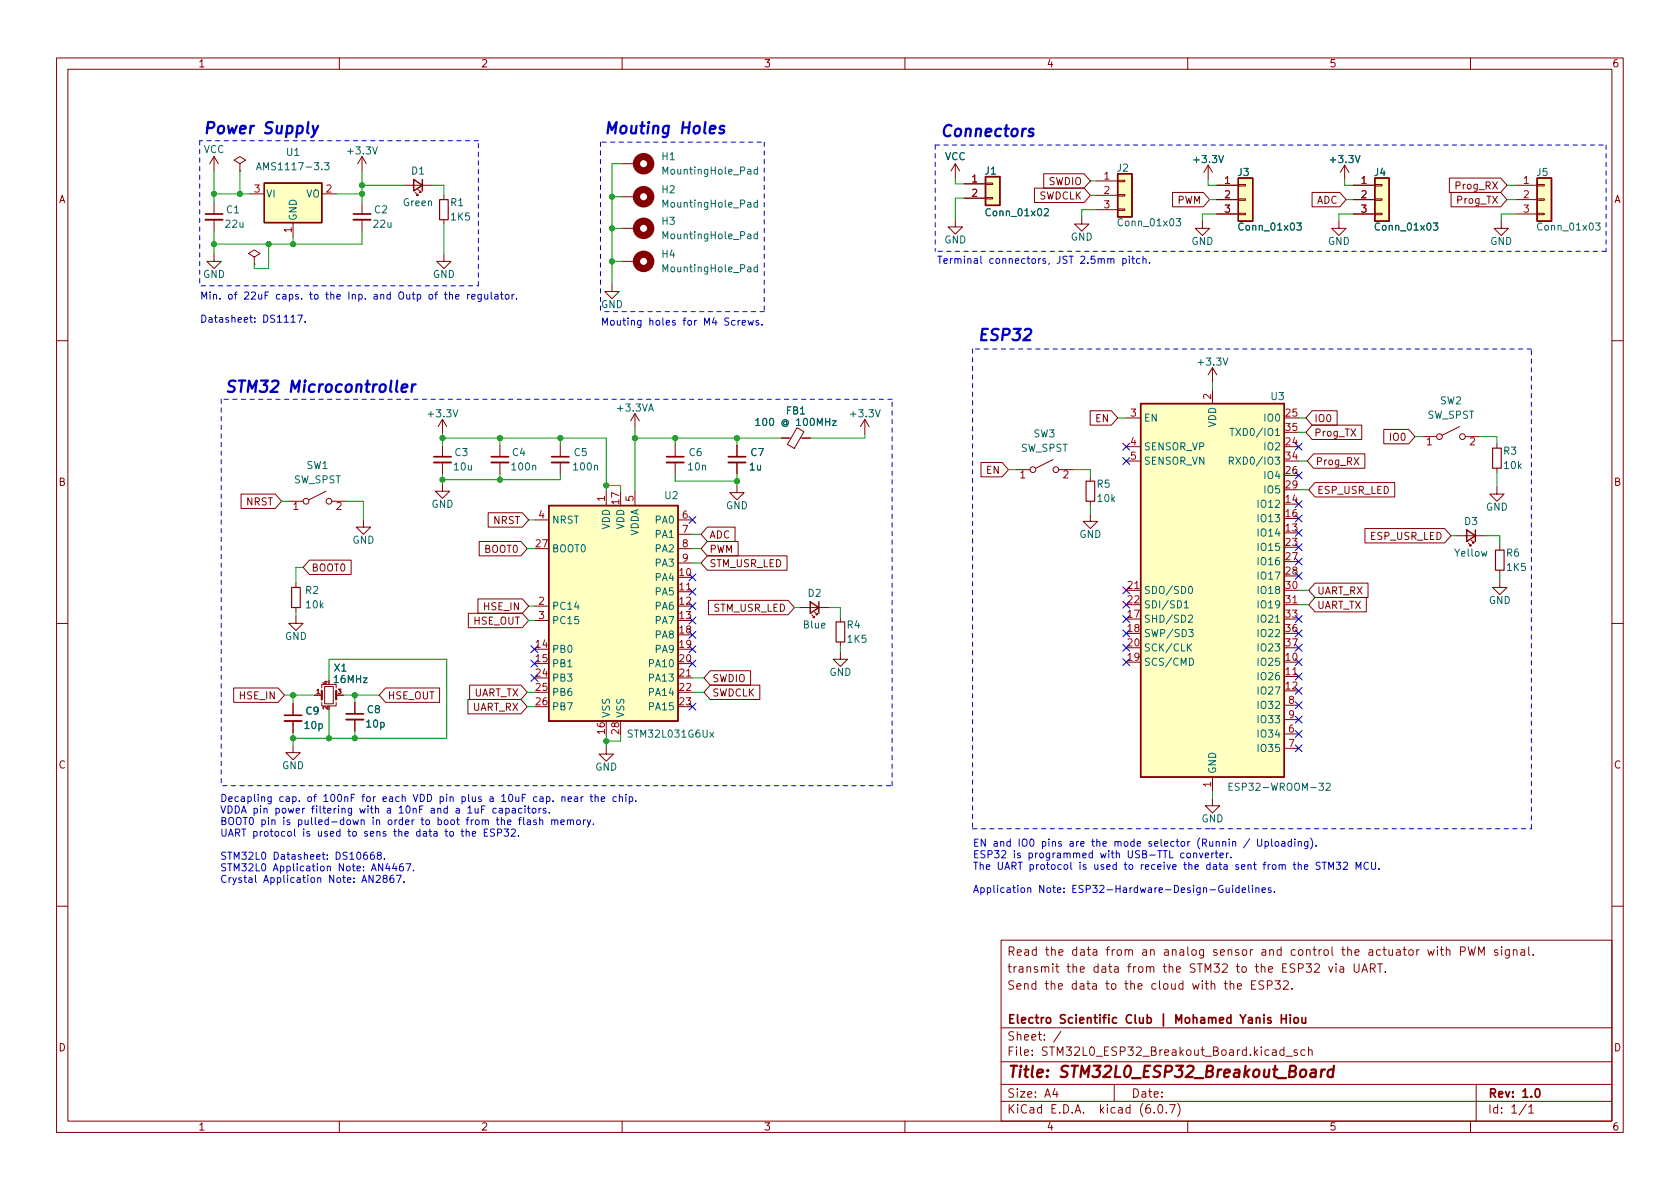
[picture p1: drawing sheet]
<svg xmlns="http://www.w3.org/2000/svg" width="297mm" height="210mm" viewBox="0 0 297 210" stroke-linecap="round" stroke-linejoin="round" font-family="sans-serif">
<g fill="none" stroke="#840000" stroke-width=".18">
<path d="M10 10.2h277v190.1h-277zM12 12.2h273v186.1h-273zM60 10.2v2M110 10.2v2M160 10.2v2M210 10.2v2M260 10.2v2M37.8 27.7v2.5M37.8 35.8v2M37.8 38.9v2M37.8 27.7l-.7 1.3M37.8 27.7l.8 1.3"/>
<path d="M42.4 29l1-.7-1-.6-1 .6 1 .7v1.2M42.4 30.2h.1M44.2 34.3h2.5M51.8 39.4v2.5M56.9 34.3h2.5M64 27.7l-.8 1.3M64 27.7v2.5M64 35.8v2M64 38.9v2M64 27.7l.8 1.3M71.4 32.8h5.1M73.4 34l.5 .5h-.2h.2v-.2"/>
<path d="M73.9 33.5l.5 .5h-.2h.2v-.2M78.5 34.5v.8M78.5 38.9v.7M110 29h2.5M110 34.8h2.5M168.9 38.9v1.2h1.3l-1.3 1.3-1.3-1.3h1.3M168.9 29l-.8 1.2M168.9 29v2.5M168.9 29l.8 1.2M170.4 32.5h3.8M170.4 35h3.8M174.2 34.9h1.3v.3h-1.3z"/>
<path d="M174.2 32.4h1.3v.2h-1.3zM182.9 33.3h8.8l1.1 1.2-1.1 1.3h-8.8zM184.5 30.7h7.2l1.1 1.3-1.1 1.3h-7.2zM191.3 38.3v1.3h1.2l-1.2 1.3-1.3-1.3h1.3M193.8 32h3.8M193.8 34.5h3.8M193.8 37.1h3.8M197.6 37h1.3v.2h-1.3zM197.6 34.4h1.3v.3h-1.3zM197.6 31.9h1.3v.2h-1.3zM207.3 34h5.5l1.1 1.3-1.1 1.3h-5.5zM212.6 39.1v1.3h1.3l-1.3 1.3-1.3-1.3h1.3"/>
<path d="M213.6 29.2l-.7 1.3M213.6 29.2v2.5M213.6 29.2l.8 1.3M215.1 32.8h3.8M215.1 35.3h3.8M215.1 37.8h3.8M218.9 37.7h1.3v.3h-1.3zM218.9 35.2h1.3v.2h-1.3zM218.9 32.6h1.3v.3h-1.3zM232 34h4.9l1.1 1.3-1.1 1.3h-4.9zM236.7 39.1v1.3h1.3l-1.3 1.3-1.2-1.3h1.2M237.7 29.2l-.7 1.3"/>
<path d="M237.7 29.2v2.5M237.7 29.2l.8 1.3M239.3 32.8h3.8M239.3 35.3h3.8M239.3 37.8h3.8M243.1 37.7h1.2v.3h-1.2zM243.1 35.2h1.2v.2h-1.2zM243.1 32.6h1.2v.3h-1.2zM256.3 31.5h9l1.1 1.3-1.1 1.2h-9zM256.6 34h8.7l1.1 1.3-1.1 1.3h-8.7zM265.4 39.1v1.3h1.3l-1.3 1.3-1.2-1.3h1.2M268 32.8h3.8"/>
<path d="M268 35.3h3.8M268 37.8h3.8M271.8 37.7h1.2v.3h-1.2zM271.8 35.2h1.2v.2h-1.2zM271.8 32.6h1.2v.3h-1.2zM37.8 45v1.2h1.3l-1.3 1.3-1.2-1.3h1.2M45 45.5l1-.7-1-.6-1.1 .6 1.1 .7v1.2M45 46.7h.1M78.5 45v1.2h1.3l-1.3 1.3-1.3-1.3h1.3M108.2 50.3v1.3h1.3l-1.3 1.2-1.3-1.2h1.3M110 40.4h2.5M110 46.2h2.5"/>
<path d="M10 60.2h2M78.2 74.2v2.5M78.2 78.7v2.1M78.2 74.2l-.7 1.2M78.2 74.2l.8 1.2M88.4 78.7v2.1M99.1 78.7v2.1M112.3 73.1l-.8 1.3M112.3 73.1v2.6M112.3 73.1l.7 1.3M119.4 78.7v2.1M130.3 78.7v2.1"/>
<path d="M138.2 77.5h1.6M140.9 75.6l1.2 .7-1.7 3-1.2-.7zM141.5 77.5h1.8M152.9 74.2l-.8 1.2M152.9 74.2v2.5M152.9 74.2l.8 1.2M192.8 72.6h3.7l1.1 1.3-1.1 1.3h-3.7zM199.1 73.9h2.6M199.1 79h2.6M214.4 65v2.6M214.4 68.8v2.6M214.4 65l-.8 1.3"/>
<path d="M214.4 65l.7 1.3M232 75.2h8.8v2.5h-8.8l-1.1-1.3zM232 72.6h4.4v2.6h-4.4l-1.1-1.3zM244.7 75.9h4.4l1.1 1.3-1.1 1.3h-4.4zM251.5 77.2h2.5M258.1 75.4l-3.1 1.6M259.1 77.2h2.5M264.7 78.5v.7M285 60.2h2M42.6 87.4h6.1l1.1 1.2-1.1 1.3h-6.1zM51.1 88.6h2.5M54.7 99.1h7.4v2.5h-7.4l-1.1-1.3z"/>
<path d="M57.7 86.9l-3.1 1.5M58.7 88.6h2.5M64.3 91.9v1.3h1.2l-1.2 1.3-1.3-1.3h1.3M78.2 85.6v1.3h1.3l-1.3 1.2-1.2-1.2h1.2M78.2 81.8v2M84.7 95.8h7.4l1.1 1.2-1.1 1.3h-7.4zM86.3 90.7h6.1l1.1 1.2-1.1 1.3h-6.1zM88.4 81.8v2M94.5 91.9h2.5M99.1 81.8v2M107.2 86.9v2.5M112.3 86.9v2.5"/>
<path d="M119.4 81.8v2M119.9 91.9h2.5M119.9 94.5h2.5M119.9 97h2.5M119.9 99.6h2.5M125.1 98.3h14.1v2.5h-14.1l-1.1-1.2zM125.1 93.2h4.9v2.6h-4.9l-1.1-1.3zM125.1 95.8h5.4v2.5h-5.4l-1.1-1.3zM130.3 85.8v1.3h1.3l-1.3 1.3-1.3-1.3h1.3M130.3 81.8v2M173.4 81.8h3.8l1.1 1.3-1.1 1.2h-3.8zM179.6 83.1h2.5"/>
<path d="M186.2 81.3l-3.1 1.5M187.2 83.1h2.5M192.8 90.9v1.3h1.3l-1.3 1.3-1.3-1.3h1.3M192.8 84.3v.8M192.8 88.6v.8M199.1 81.5h2.6M232.3 80.3h9v2.5h-9l-1.2-1.3zM232.5 85.3h14.1v2.6h-14.1l-1.1-1.3zM241.3 93.5h14.1l1.1 1.2-1.1 1.3h-14.1zM257.6 94.7h5M259.6 96l.5 .5h-.3h.3v-.2M260.1 95.5l.5 .5h-.3h.3v-.2"/>
<path d="M264.7 86.1v1.3h1.2l-1.2 1.2-1.3-1.2h1.3M264.7 82.8v.8M265.2 96.5v.8M10 110.2h2M52.3 109v1.2h1.3l-1.3 1.3-1.2-1.3h1.2M52.3 103.1v.8M52.3 107.4v.8M82.8 108.5h9.6l1.1 1.2-1.1 1.3h-9.6zM84.5 105.9h7.9l1.1 1.3-1.1 1.3h-7.9zM94.5 107.2h2.5M94.5 109.7h2.5M119.9 104.6h2.5"/>
<path d="M119.9 119.9h2.5M125.3 106.2h14.1l1.1 1.2-1.1 1.3h-14.1zM125.6 118.6h7.1v2.6h-7.1l-1.1-1.3zM141.5 107.4h5.1M143.5 108.7l.5 .5h-.2h.2v-.2M144 108.2l.5 .5h-.2h.2v-.2M148.6 115.3v1.3h1.3l-1.3 1.3-1.3-1.3h1.3M148.6 109.2v.8M148.6 113.5v.8M199.1 104.4h2.6M227.1 119.6h2.5M227.1 106.9h2.5"/>
<path d="M232.5 103.1h9.4v2.6h-9.4l-1.1-1.3zM232.5 105.7h9.1v2.5h-9.1l-1.1-1.3zM265.2 102.6v1.3h1.2l-1.2 1.3-1.3-1.3h1.3M265.2 100.8v.8M285 110.2h2M41.3 121.7h7.9l1.1 1.2-1.1 1.3h-7.9zM51.8 131.8v1.3h1.3l-1.3 1.3-1.3-1.3h1.3M51.8 124.5v2M51.8 127.5v2M55.6 122.9h1.3M56.9 124.2v.6h2.5v-.6M56.9 121.7v-.7h2.5v.7"/>
<path d="M57.4 121.4h1.5v3.1h-1.5zM59.4 122.9h1.3M62.7 124.2v2M62.7 127.2v2.1M68.2 121.7h9.5v2.5h-9.5l-1.1-1.3zM82.7 123.7h9.4l1.1 1.3-1.1 1.2h-9.4zM83 121.2h9.1l1.1 1.2-1.1 1.3h-9.1zM107.2 132.1v1.2h1.3l-1.3 1.3-1.3-1.3h1.3M125.6 121.2h8.7v2.5h-8.7l-1.1-1.3zM214.4 137.4v2.5M227.1 129.8h2.5M227.1 132.3h2.5"/>
<path d="M227.1 124.7h2.5M227.1 127.2h2.5M214.4 141.2v1.3h1.2l-1.2 1.3-1.3-1.3h1.3M10 160.2h2M177 166.3h108v32h-108zM218.8 174.4l.7-.1-.1-.3-.4-.1-.2 .2 .1 .8h.5M221.3 174.1h.5M222 173.4h-.7v1.5h.7M223.4 173.5l-.5-.1-.3 .2v.4l.7 .3 .1 .3-.3 .3h-.5M224.1 174.2l.7-.1 .1-.2v-.3l-.3-.2h-.5v1.5M225.4 173.4h1l-.5 .6 .4 .1v.7l-.2 .1h-.5l-.2-.1M226.9 173.6l.6-.2 .2 .2 .1 .3-.9 1h.9"/>
<path d="M228.4 174.8v.1M232.4 170.6l.6-.2 .2 .2 .1 .3-.9 1h.9M234.9 170.9l.4 1 .3-1M236.2 170.4v.2M236.2 170.9v1M236.9 171h.6l.1 .9M237.6 171.3l-.5 .1a.29 .29 0 0 0-.2 .2 .29 .29 0 0 0 .2 .3h.5M239.4 170.4v1.2l.3 .3h.4l.2-.3v-1.2M240.8 171.9l.5-1.5 .5 1.5M240.9 171.5h.7M242.3 171.2l.7-.1 .1-.2v-.3l-.2-.2h-.6v1.5M242.6 171.2l.5 .7"/>
<path d="M243.6 170.4h.8M244 170.4v1.5M244.9 171.8v.1M252.4 167.9l.3 1 .3-.7 .3 .7 .3-1M254.1 167.4v.2M254.1 167.9v1M254.7 167.9h.5M254.9 167.4v1.3l.3 .2M255.7 168.1l.2-.2 .4 .1 .1 .9M255.7 167.4v1.5M258.2 168.2l.7-.1 .2-.2-.1-.3-.2-.2h-.6v1.5M259.6 167.4l.3 1.5 .3-1 .3 1 .4-1.5"/>
<path d="M261.4 168.9v-1.5l.5 1.1 .5-1.1v1.5M264.8 168l-.4-.1-.2 .2 .1 .3 .5 .1v.4h-.6M265.5 167.4v.2M265.5 167.9v1M266.9 167.9v1.2l-.3 .3h-.4M266.9 168l-.5-.1-.3 .3v.4l.2 .3h.6M267.6 168.1l.2-.2 .4 .1v.9M267.6 167.9v1M268.9 168h.6l.1 .9M269.6 168.3l-.5 .1a.29 .29 0 0 0-.2 .2 .29 .29 0 0 0 .2 .3h.5M270.3 167.4v1.3l.2 .2M271.1 168.8v.1"/>
<path d="M285 160.2h2M60 198.3v2M110 198.3v2M160 198.3v2M177 194.8h108M177 191.8h108M177 187.8h108M177 181.8h108M186.5 192.5l-.4 1h1M186.9 193v1M187.6 182.4l-1.3 1.9M197 191.8v3"/>
<path d="M204.1 196.7v.1M204.9 195.4l.2-.1a.81 .81 0 0 1 .6 .7 .81 .81 0 0 1-.3 .8h-.2a.81 .81 0 0 1-.6-.6 .81 .81 0 0 1 .3-.8zM206.2 196.7v.1M206.8 195.3h1l-.7 1.5M208.2 195.1a1.72 1.72 0 0 1 0 2.3M210 198.3v2M227 185.7l-.4-.1-.3 .3v.4l.1 .3h.6M227 185.1v1.5M227.4 186.8h1.1M229.4 185.7l-.4-.1-.2 .2 .1 .3 .5 .1v.4h-.6M230.7 185.7l-.4-.1-.3 .3v.4l.1 .3h.6M231.4 185.8l.2-.2 .3 .1 .1 .9"/>
<path d="M231.4 185.1v1.5M260 198.3v2M261 191.8v6.5M269.9 195.3l-1.3 1.9M270.3 195.8l.4-.5v1.5M270.3 196.8h.9"/>
<circle cx="254.5" cy="77.2" r=".51"/>
<circle cx="258.6" cy="77.2" r=".51"/>
<circle cx="54.1" cy="88.6" r=".51"/>
<circle cx="58.2" cy="88.6" r=".51"/>
<circle cx="182.6" cy="83.1" r=".51"/>
<circle cx="186.7" cy="83.1" r=".51"/>
</g>
<g fill="none" stroke="#840000" stroke-width=".3">
<path d="M36.3 37.8h3.1M62.5 37.8h3M76.7 80.8h3.1M86.9 80.8h3M97.5 80.8h3.1M117.9 80.8h3M128.8 80.8h3M50.3 126.5h3M61.2 126.2h3.1M226.6 179.4v1.5M227.4 179.4v1.5M228.1 179.4v.2"/>
<path d="M228.1 179.9v1M230.2 179.9l.1 1h.3l.2-.1M230.8 179.9v1M224.7 180l-.4-.1-.2 .2 .1 .3 .5 .1v.4h-.6M226.6 180.1h.8M228.8 180.1l.3-.2 .4 .2 .1 .5-.2 .3h-.3l-.3-.1zM271.6 192.6l.2-.1a.82 .82 0 0 1 .6 .7 .82 .82 0 0 1-.3 .8h-.2a.81 .81 0 0 1-.6-.6 .81 .81 0 0 1 .3-.8z"/>
</g>
<path d="M231.9 189.2l.2-.1 .5 .1v1.3M232.7 189.6l-.7 .1a.4 .4 0 0 0-.3 .3 .4 .4 0 0 0 .2 .5l.7-.1M233.7 189.1l-.2 1.4M234.3 189.1l-.4 .1-.3 .3M235.8 189.2a.66 .66 0 0 0-1 .3l-.1 .6 .2 .3 .1 .1 .6-.1M235.9 188.5l-.3 2" fill="none" stroke="#840000" stroke-width=".4"/>
<path d="M36.3 38.9h3.1M62.5 38.9h3M76.7 81.8h3.1M86.9 81.8h3M97.5 81.8h3.1M117.9 81.8h3M128.8 81.8h3M50.3 127.5h3M61.2 127.2h3.1" fill="none" stroke="#840000" stroke-width=".33"/>
<g fill="none" stroke="#840000" stroke-width=".25">
<path d="M46.7 32.4h10.2v7h-10.2zM73.2 31.7l1.5 1.1-1.5 1zM74.7 31.7v2.1M174.2 31.2h2.6v5.1h-2.6zM197.6 30.7h2.6v7.6h-2.6zM218.9 31.5h2.6v7.6h-2.6zM243.1 31.5h2.5v7.6h-2.5zM271.8 31.5h2.5v7.6h-2.5zM201.7 71.4h25.4v66h-25.4zM97 89.4h22.9v38.1h-22.9zM259.3 93.7l1.6 1-1.6 1.1zM260.9 93.7v2.1"/>
<path d="M143.3 106.4l1.5 1-1.5 1.1zM144.8 106.4v2.1"/>
</g>
<path d="M56.9 122.2v1.5M59.4 122.2v1.5" fill="none" stroke="#840000" stroke-width=".38"/>
<g fill="#ffffc2" stroke="#ffffc2" stroke-width=".18">
<path d="M201.7 71.4h25.4v66h-25.4z"/>
<path d="M271.8 31.5h2.5v7.6h-2.5z"/>
<path d="M243.1 31.5h2.5v7.6h-2.5z"/>
<path d="M218.9 31.5h2.6v7.6h-2.6z"/>
<path d="M46.7 32.4h10.2v7h-10.2z"/>
<path d="M197.6 30.7h2.6v7.6h-2.6z"/>
<path d="M174.2 31.2h2.6v5.1h-2.6z"/>
<path d="M97 89.4h22.9v38.1h-22.9z"/>
</g>
<g fill="none" stroke="#006464" stroke-width=".18">
<path d="M45.3 30l.5-1.2 .4 1.2M45.5 29.7h.6M57.4 28.8h.8l-.5 .4 .4 .2v.5l-.2 .1-.5-.1M133.9 30l-.3-.1-.3 .3 .1 .5h.5M133.9 35.9l-.3-.1-.3 .2 .1 .6h.5M133.9 29.5v1.3M133.9 35.4v1.2M184.7 37l.4-.1 .3 .4-.8 .9h.8M208 38.7h.7l-.4 .5 .4 .1v.5l-.2 .1-.5-.1M229.3 39.4h.8l-.4 .5 .3 .1v.6l-.2 .1-.5-.1M253.4 39.4h.8l-.4 .5 .4 .1v.6l-.2 .1-.6-.1M282.1 39.4h.8l-.4 .5 .4 .1v.6l-.2 .1-.6-.1"/>
<path d="M133.9 41.4h-.3l-.3 .2 .1 .6h.5M133.9 47.3l-.3-.1-.3 .3 .1 .5h.5M133.9 41v1.2M133.9 46.8v1.3M133.6 74.3l.4-.3v1.2M133.6 75.2h.8M147.2 74.4h.7l-.7 .8h.7M217.5 75.8h.7M217.8 75.8v1.2M217.4 81.5l.6-.1 .1-.1-.1-.3-.6-.2v1.3M217.7 81.5l.4 .6M209.4 106.6l.4-.4v1.3"/>
<path d="M209.4 107.5h.7M210.1 108.9l.5-.1 .2 .3-.7 .9h.7M210.1 114.4l.6 .7M210.2 111.3h.8l-.5 .5 .4 .1v.6l-.2 .1-.5-.1M210.2 103.8l.2-.1a.68 .68 0 0 1 .5 .6 .68 .68 0 0 1-.5 .7l-.2-.2-.1-.3zM210.3 116.4a.64 .64 0 0 1 .7 .6 .64 .64 0 0 1-.7 .7zM210.7 113.9l-.8 .7M125.5 129.5l.7 .9M126.2 129.5l-.7 .9M217.3 139.1h.4M217.9 138.5h-.6v1.3h.6M234.5 138.6l.5-.1 .2 .4-.8 .9h.8"/>
</g>
<path d="M77.7 35.3h1.5v3.6h-1.5zM263.9 79.2h1.5v3.6h-1.5zM192 85.1h1.5v3.5h-1.5zM264.4 97.3h1.5v3.5h-1.5zM51.6 103.9h1.5v3.5h-1.5zM147.8 110h1.6v3.5h-1.6z" fill="none" stroke="#840000" stroke-width=".2"/>
<g fill="none" stroke="#840000" stroke-width="1.3">
<circle cx="113.8" cy="34.8" r="1.27"/>
<circle cx="113.8" cy="29" r="1.27"/>
<circle cx="113.8" cy="46.2" r="1.27"/>
<circle cx="113.8" cy="40.4" r="1.27"/>
</g>
<g fill="none" stroke="#0000c2" stroke-width=".18">
<path d="M51.5 56.1l.3-.4v1.3M51.5 57h.7M52.6 55.7h.9l-.6 1.3M53.9 56.9v.1M79.5 52.2l.2-.1h.3v.8M79.5 51.6v1.3M80.6 52.5l.6-.1-.1-.3h-.4l-.1 .1v.6h.5M82.7 52.1v.8M83 52.1l-.3 .2M83.4 52.5l.6-.1-.1-.3h-.3l-.2 .1 .1 .6h.4M85.1 52.1v1l-.2 .2h-.4M85.1 52.1h-.4l-.2 .2 .1 .5h.5"/>
<path d="M85.7 52.1l.1 .7 .3 .1 .1-.1M86.2 52.1v.8M86.8 51.6v1.1l.2 .2M87.5 52.1h.5l.1 .8M88.1 52.4h-.5l-.1 .2 .1 .3 .5-.1M88.5 52.1h.5M88.7 51.6v1.1l.3 .2M89.4 52.1h.4l.2 .2v.4l-.2 .2-.4-.1-.1-.1zM90.5 52.1v.8M90.9 52.1l-.4 .2M91.3 52.8v.1M130 56.7l-.4-.1-.2 .3 .1 .5h.5"/>
<path d="M130.5 56.6v.9M130.9 56.6l-.4 .3M131.2 57.1l.6-.1v-.3l-.4-.1-.2 .2 .1 .6h.5M132.3 56.6l.2 .9 .2-.6 .3 .6 .2-.9M134.1 56.7l-.3-.1-.2 .2 .1 .2 .4 .1v.3h-.5M134.7 57.4v.1M196.4 45.9l.2-.2 .3 .1 .1 .8M198.5 45.8l.4-.1 .2 .3-.1 .5h-.5M198.5 45.7v1.3M199.7 45.3v.1M199.7 45.7v.9M200.1 45.7h.5"/>
<path d="M200.3 45.3v1.1l.3 .2M201.5 45.8l-.3-.1-.3 .3 .2 .5h.4M202.1 45.8l.2-.1 .3 .1v.8M202.1 45.3v1.3M203.2 46.5v.1M64.9 150.7h-.4a.86 .86 0 0 0 0 1.3l.4-.2 .1-.4-.2-.2h-.3l-.2 .2M66.1 150.7h-.4a.86 .86 0 0 0 0 1.3l.5-.2v-.4l-.2-.2h-.3l-.2 .2M66.5 154.9l.5-.1 .2 .3-.7 .9h.7M66.9 151.2l-.2-.2 .1-.2 .1-.1h.4l.1 .2v.2l-.6 .2-.1 .2v.2l.2 .3h.3l.2-.3v-.3l-.2-.2M68 151.8v.2M68 155.3l-.3-.2 .1-.2 .2-.1h.3l.2 .2-.1 .2-.6 .2-.1 .2v.2l.3 .2h.2l.3-.2v-.2l-.3-.3M68.5 152.7l-.3 .9h.8"/>
<path d="M68.8 153.2v.8M69.5 154.8h-.3a.86 .86 0 0 0 0 1.2l.4-.1 .1-.4-.3-.2h-.2l-.3 .2M69.7 152.7l-.3 .9h.8M70 153.2v.8M70.1 154.8h.8l-.5 1.2M71.2 152.7l-.3 .1a.86 .86 0 0 0 0 1.2l.4-.1 .1-.4-.3-.3h-.2l-.3 .3M71.4 155.9v.1M71.8 152.7h.8l-.5 1.3M73.1 153.9v.1M81.5 147h.5M81.7 146.6v1.1l.3 .2M82.4 147.1l.2-.1 .3 .1 .1 .8"/>
<path d="M82.4 146.6v1.3M83.5 147.4l.6-.1v-.2l-.4-.1-.2 .2 .1 .6h.5M85.6 147.2h.4M85.7 142.5h-.6v1.3M86.2 146.6h-.6v1.3h.6M87.4 146.7l-.4-.1-.3 .2 .1 .3 .6 .3v.3l-.2 .2-.5-.1M87.7 143l-.3-.1-.3 .3 .2 .5h.4M88 147.3l.6-.1 .1-.2-.1-.3-.6-.1v1.3M88.3 143h.5v.8M88.8 143.2l-.4 .1-.2 .2 .2 .3 .4-.1M89.1 146.6h.8l-.4 .5 .4 .1v.5l-.2 .2-.6-.2M89.4 143l.4-.1 .2 .3-.1 .5h-.5"/>
<path d="M89.4 142.9v1.3M90.4 146.7l.5-.1 .2 .4-.8 .9h.8M90.6 143h.5v.8M91.1 143.2l-.4 .1-.2 .2 .2 .3 .4-.1M91.7 147.7v.2M91.7 145h.5M92.2 144.6l-.3 .1v1.1M92.3 143l-.4-.1-.2 .3 .1 .5h.5M92.6 144.6v1l.2 .2M92.8 142.9v.9M93.2 145h.5l.1 .8M93.2 142.9h.5"/>
<path d="M93.4 142.5v1.1l.3 .2M93.8 145.3h-.4l-.2 .2 .2 .3h.4M94.2 143l.3-.1 .3 .3v.3l-.3 .3-.3-.1-.1-.2zM94.8 145h-.3l-.2 .2 .1 .1 .4 .2v.3h-.5M95.3 142.9v.9M95.4 145.1l.2-.1h.3l.1 .8M95.4 144.6v1.2M95.7 142.9l-.4 .3M96.5 143l-.3-.1-.2 .2 .1 .2 .4 .1v.3h-.5M96.6 140.9h.4l.2 .2-.1 .6h-.5M97.1 143.7v.1M97.5 145.1l.2-.1h.3l.1 .8"/>
<path d="M97.5 145v.8M97.8 141.6v.1M98.1 145.2l.2-.2h.3v.8M99.2 145.4l.6-.1-.1-.3h-.3l-.2 .2v.6h.5M99.4 141l.1-.1h.3l.1 .8M99.4 140.9v.8M100.3 145.1l.2-.1h.3l.1 .8M100.3 145v.8M100.4 141.3l.6-.1v-.3h-.4l-.2 .2 .1 .6h.5M100.9 145.2l.1-.2h.3l.1 .8M101.6 140.9h.5v.8M102.1 145h.3l.2 .2v.4l-.2 .2h-.3l-.1-.2z"/>
<path d="M102.1 141.2l-.4 .1-.2 .1 .2 .3h.4M102.7 140.9v.8M103.1 140.9l-.4 .2M103.2 145v.8M103.5 145l-.3 .2M103.8 145l.3 .8M104.3 140.9h.5M104.4 145l-.4 1.1-.2 .1M104.5 140.5v1.1l.3 .1M104.9 145.7v.1M105.2 141l.2-.1h.3l.1 .8M105.2 140.5v1.2"/>
<path d="M106.3 141.3l.6-.1v-.3h-.4l-.2 .2 .1 .6h.5M109 140.9h-.4l-.2 .2 .1 .6h.5M109.5 141l.2-.1h.3l.1 .8M109.5 140.5v1.2M110.7 140.5v.1M110.7 140.9v.8M111.3 140.9h.3l.3 .2-.1 .6h-.5M111.3 140.9v1.3M112.4 141.6v.1M210 150.9l.3-.1 .2 .3v.4l-.2 .2-.3-.1-.2-.1zM211 151l.2-.2 .3 .1 .1 .8M211 150.8v.9"/>
<path d="M212.1 150.8l.3 .9 .3-.9M213.1 151.3l.6-.2-.1-.2-.3-.1-.2 .2 .1 .6h.4M214.2 150.8v.9M214.6 150.8l-.4 .3M214.9 150.8h.4M215 150.4v1.1l.3 .2M215.7 151.3l.6-.2-.1-.2-.3-.1-.2 .2 .1 .6h.4M216.2 156.6a.59 .59 0 0 0-.8 .6 .59 .59 0 0 0 .8 .6v-.5h-.2M216.8 157v.8h.3l.2-.1M216.8 150.8v.9M217.2 150.8l-.4 .3M217.3 157v.8"/>
<path d="M217.6 151.6v.1M217.9 156.6v.1M217.9 157v.8M219.1 157h-.4l-.2 .2 .1 .6h.5M219.1 156.6v1.2M219.6 157.4l.6-.1v-.3h-.4l-.2 .2 .1 .6h.5M220.8 156.6v1l.2 .2M221 148.3l-1.1 1.7M221.4 156.6v.1M221.4 157v.8M222 157.1l.2-.1h.3l.1 .8M222 157v.8"/>
<path d="M222.4 148.4v1l.2 .2h.2l.3-.2v-1M223.1 157.4l.6-.1v-.3h-.4l-.2 .2 .1 .6h.5M223.7 148.9l.3-.1 .3 .2-.1 .6h-.5M223.7 148.8v1.3M224.7 157h-.3l-.2 .2 .1 .1 .4 .2v.3h-.5M224.8 148.4v1.1l.2 .1M225.3 157.7v.1M225.6 148.9l.3-.1 .2 .2v.4l-.2 .2h-.3l-.2-.2zM226.6 148.9h.5l.1 .7M227.2 149.1l-.4 .1-.2 .1 .2 .3h.4M228.3 148.9l-.3-.1-.3 .2 .2 .6h.4M228.3 148.4v1.2"/>
<path d="M228.9 148.4v.1M228.9 148.8v.8M229.5 148.9l.2-.1 .3 .1 .1 .7M229.5 148.8v.8M230.6 153.3l.6-.1v-.2l-.4-.1-.2 .2 .1 .6h.5M231.2 148.8v1l-.2 .3-.3-.1M231.2 148.9l-.3-.1-.3 .2 .2 .6h.4M231.7 148.2a1.46 1.46 0 0 1 0 1.9M232.7 149.5v.1M233.4 152.5h-.5l-.1 .1v.4l.5 .2 .1 .3-.2 .2h-.5M233.8 152.5h.7M234.1 152.5v1.2"/>
<path d="M234.9 153.7v-1.2l.5 .9 .4-.9v1.2M236.3 152.5h.7l-.4 .5 .4 .1v.5l-.2 .1-.5-.1M237.5 152.6l.5-.1 .3 .3-.8 .9h.8M239.8 153.7v-1.2l.4 .9 .4-.9v1.2M241.9 152.6a.6 .6 0 0 0-.8 .4 .6 .6 0 0 0 .6 .7l.2-.1M242.5 152.5v1l.2 .2h.3l.2-.2v-1M243.8 153.6v.1"/>
</g>
<path d="M55.3 22.2l.3 1.4M56.3 22.2l-.9 1.9-.3 .1M128.1 22.3a.49 .49 0 0 0-.8 .3v.2l.7 .2v.3l-.3 .3-.5-.1M182.7 22.9a.49 .49 0 0 0-.8 .2l.3 .3 .4 .1 .1 .2-.1 .3-.2 .1-.6-.1M71 68.6l1-.2v-.3l-.6-.1-.3 .3v.9l.1 .1 .6-.1M72.9 68l-.1 1.3M73.5 68l-.4 .1-.2 .3" fill="none" stroke="#0000c2" stroke-width=".4"/>
<g fill="none" stroke="#0000c2" stroke-width=".18" stroke-dasharray=".8 .8">
<path d="M35.3 24.9v25.6M84.6 24.9h-49.3M106.2 25.1v30M106.4 25.1h28.7M135.1 25.1v30M165.4 25.6h118.6M165.4 25.6v18.8M284 25.6v18.8M35.6 50.5h49M84.6 50.5v-25.6M135.1 55.1h-28.9M284 44.4h-118.6"/>
<path d="M39.1 70.6v68.3M157.7 70.6h-118.6M172 61.7v84.9M270.8 61.7h-98.8M39.4 138.9h118.3M157.7 138.9v-68.3M172 146.6h42.1M214.1 146.6h56.7M270.8 146.6v-84.9"/>
</g>
<g fill="none" stroke="#009600" stroke-width=".18">
<path d="M37.8 30.2v5.6M37.8 34.3h6.4M42.4 30.2v4.1M59.4 34.3h4.6M64 32.8h7.4M64 30.2v5.6M76.5 32.8h2v1.7M78.5 39.6v5.4M108.2 34.8h1.8M110 29h-1.8v21.3M168.9 31.5v1h1.5M170.4 35h-1.5v3.9"/>
<path d="M192.8 34.5h1M192.8 32h1M193.8 37.1h-2.5v1.2M213.6 31.7v1.1h1.5M213.9 35.3h1.2M215.1 37.8h-2.5v1.3M237.7 31.7v1.1h1.6M238 35.3h1.3M239.3 37.8h-2.6v1.3M266.4 32.8h1.6M266.4 35.3h1.6M268 37.8h-2.6v1.3"/>
<path d="M37.8 40.9v4.1M47.5 43.2v4.3h-2.5v-.8M51.8 41.9v1.3M64 40.9v2.3h-26.2M108.2 46.2h1.8M108.2 40.4h1.8M78.2 76.7v2M78.2 77.5h29v9.4M88.4 77.5v1.2M99.1 77.5v1.2M112.3 77.5h25.9M112.3 75.7v11.2"/>
<path d="M119.4 77.5v1.2M130.3 77.5v1.2M152.9 76.7v.8h-9.6M197.6 73.9h1.5M214.4 67.6v1.2M229.6 73.9h1.3M229.6 76.4h1.3M250.2 77.2h1.3M261.6 77.2h3.1v1.3M49.8 88.6h1.3M61.2 88.6h3.1v3.3M78.2 83.8v1.8"/>
<path d="M88.4 83.8v1M93.2 97h1.3M93.5 91.9h1M99.1 83.8v1h-20.9M107.2 85.8h2.5v1.1M119.4 83.8v1.3h10.9M122.4 99.6h1.6M122.4 94.5h1.6M122.4 97h1.6M130.3 83.8v2M178.3 83.1h1.3M189.7 83.1h3.1v1.2"/>
<path d="M192.8 89.4v1.5M229.6 86.6h1.8M229.6 81.5h1.5M256.5 94.7h1.1M262.6 94.7h2.6v1.8M264.7 83.6v2.5M52.3 108.2v.8M53.6 100.3h-1.3v2.8M93.5 107.2h1M93.5 109.7h1M122.4 119.9h2.1M140.5 107.4h1"/>
<path d="M146.6 107.4h2v1.8M148.6 114.3v1M229.6 106.9h1.8M229.6 104.4h1.8M265.2 101.6v1M50.3 122.9h5.3M51.8 122.9v1.6M51.8 129.5v2.3M58.2 120.4v-3.8h20.8v14h-27.2M58.2 125.5v5.1M60.7 122.9h6.4M62.7 122.9v1.3"/>
<path d="M62.7 129.3v1.3M93.2 122.4h1.3M93.2 125h1.3M107.2 130v2.1M109.7 130v1.1h-2.5M122.4 122.4h2.1M214.4 139.9v1.3"/>
</g>
<g fill="none" stroke="#000084" stroke-width=".18">
<path d="M198.5 78.4l1.2 1.2M199.7 78.4l-1.2 1.2M229 78.4l1.2 1.2M230.2 78.4l-1.2 1.2M121.8 91.3l1.2 1.3M123 91.3l-1.2 1.3M198.5 80.9l1.2 1.2M199.7 80.9l-1.2 1.2M229 91.1l1.2 1.2M229 88.5l1.2 1.3M229 83.5l1.2 1.2M229 98.7l1.2 1.2"/>
<path d="M229 96.2l1.2 1.2M229 93.6l1.2 1.2M230.2 91.1l-1.2 1.2M230.2 88.5l-1.2 1.3M230.2 83.5l-1.2 1.2M230.2 98.7l-1.2 1.2M230.2 96.2l-1.2 1.2M230.2 93.6l-1.2 1.2M93.9 116.7l1.2 1.3M93.9 119.3l1.2 1.2M93.9 114.2l1.2 1.2M95.1 119.3l-1.2 1.2"/>
<path d="M95.1 116.7l-1.2 1.3M95.1 114.2l-1.2 1.2M121.8 101.5l1.2 1.2M121.8 106.6l1.2 1.2M121.8 104l1.2 1.3M121.8 109.1l1.2 1.2M121.8 114.2l1.2 1.2M121.8 116.7l1.2 1.3M121.8 111.7l1.2 1.2M123 101.5l-1.2 1.2M123 106.6l-1.2 1.2M123 104l-1.2 1.3"/>
<path d="M123 109.1l-1.2 1.2M123 114.2l-1.2 1.2M123 116.7l-1.2 1.3M123 111.7l-1.2 1.2M198.5 106.3l1.2 1.2M198.5 108.9l1.2 1.2M198.5 113.9l1.2 1.3M198.5 111.4l1.2 1.2M198.5 116.5l1.2 1.2M198.5 103.8l1.2 1.2M199.7 113.9l-1.2 1.3M199.7 106.3l-1.2 1.2"/>
<path d="M199.7 108.9l-1.2 1.2M199.7 111.4l-1.2 1.2M199.7 116.5l-1.2 1.2M199.7 103.8l-1.2 1.2M229 111.4l1.2 1.2M229 119l1.2 1.2M229 116.5l1.2 1.2M229 113.9l1.2 1.3M229 108.9l1.2 1.2M229 101.2l1.2 1.3M230.2 111.4l-1.2 1.2M230.2 119l-1.2 1.2"/>
<path d="M230.2 116.5l-1.2 1.2M230.2 113.9l-1.2 1.3M230.2 108.9l-1.2 1.2M230.2 101.2l-1.2 1.3M121.8 124.4l1.2 1.2M123 124.4l-1.2 1.2M229 124.1l1.2 1.2M229 129.2l1.2 1.2M229 126.6l1.2 1.3M229 131.7l1.2 1.2M229 121.6l1.2 1.2M230.2 124.1l-1.2 1.2"/>
<path d="M230.2 129.2l-1.2 1.2M230.2 126.6l-1.2 1.3M230.2 131.7l-1.2 1.2M230.2 121.6l-1.2 1.2"/>
</g>
<g fill="#009600" stroke="#009600" stroke-width=".18">
<circle cx="107.2" cy="131.1" r=".46"/>
<circle cx="107.2" cy="85.8" r=".46"/>
<circle cx="47.5" cy="43.2" r=".46"/>
<circle cx="37.8" cy="43.2" r=".46"/>
<circle cx="37.8" cy="34.3" r=".46"/>
<circle cx="42.4" cy="34.3" r=".46"/>
<circle cx="51.8" cy="43.2" r=".46"/>
<circle cx="62.7" cy="122.9" r=".46"/>
<circle cx="51.8" cy="122.9" r=".46"/>
<circle cx="88.4" cy="77.5" r=".46"/>
<circle cx="78.2" cy="77.5" r=".46"/>
<circle cx="78.2" cy="84.8" r=".46"/>
<circle cx="88.4" cy="84.8" r=".46"/>
<circle cx="62.7" cy="130.6" r=".46"/>
<circle cx="58.2" cy="130.6" r=".46"/>
<circle cx="51.8" cy="130.6" r=".46"/>
<circle cx="108.2" cy="46.2" r=".46"/>
<circle cx="108.2" cy="40.4" r=".46"/>
<circle cx="108.2" cy="34.8" r=".46"/>
<circle cx="64" cy="32.8" r=".46"/>
<circle cx="64" cy="34.3" r=".46"/>
<circle cx="99.1" cy="77.5" r=".46"/>
<circle cx="112.3" cy="77.5" r=".46"/>
<circle cx="130.3" cy="77.5" r=".46"/>
<circle cx="119.4" cy="77.5" r=".46"/>
<circle cx="130.3" cy="85.1" r=".46"/>
</g>
<g font-size="2.8" fill="#0000c2">
<text x="35.8" y="23.7">Power Supply</text>
<text x="106.7" y="23.7">Mouting Holes</text>
<text x="166.1" y="24.2">Connectors</text>
<text x="172.7" y="60.3">ESP32</text>
<text x="39.6" y="69.4">STM32 Microcontroller</text>
</g>
<text font-size="2.8" fill="#840000" x="178" y="190.6">Title: STM32L0_ESP32_Breakout_Board</text>
<g font-size="2.1" fill="#840000">
<text x="178" y="172">transmit the data from the STM32 to the ESP32 via UART.</text>
<text x="178" y="169">Read the data from an analog sensor and control the actuator with PWM signal.</text>
<text x="178" y="175">Send the data to the cloud with the ESP32.</text>
<text x="178" y="184">Sheet: /</text>
<text x="178" y="181">Electro Scientific Club | Mohamed Yanis Hiou</text>
<text x="178" y="186.7">File: STM32L0_ESP32_Breakout_Board.kicad_sch</text>
<text x="178" y="196.9">KiCad E.D.A. kicad (6.0.7)</text>
<text x="178" y="194.1">Size: A4</text>
<text x="200" y="194.1">Date:</text>
<text x="263" y="194.1">Rev: 1.0</text>
<text x="263" y="196.9">Id: 1/1</text>
</g>
<g font-size="1.8" fill="#840000">
<text x="35" y="11.9">1</text>
<text x="85" y="11.9">2</text>
<text x="135" y="11.9">3</text>
<text x="185" y="11.9">4</text>
<text x="235" y="11.9">5</text>
<text x="285" y="11.9">6</text>
<text x="10.3" y="35.9">A</text>
<text x="183.6" y="35.3">SWDCLK</text>
<text x="185.4" y="32.7">SWDIO</text>
<text x="257.5" y="33.5">Prog_RX</text>
<text x="285.3" y="35.9">A</text>
<text x="208.1" y="36">PWM</text>
<text x="232.7" y="36">ADC</text>
<text x="257.7" y="36">Prog_TX</text>
<text x="193.7" y="74.6">EN</text>
<text x="232.3" y="77.2">Prog_TX</text>
<text x="232.3" y="74.6">IO0</text>
<text x="245.9" y="77.9">IO0</text>
<text x="174.4" y="83.8">EN</text>
<text x="232.6" y="82.3">Prog_RX</text>
<text x="10.3" y="85.9">B</text>
<text x="43.5" y="89.4">NRST</text>
<text x="232.8" y="87.3">ESP_USR_LED</text>
<text x="285.3" y="85.9">B</text>
<text x="87.2" y="92.7">NRST</text>
<text x="125.4" y="95.2">ADC</text>
<text x="242.3" y="95.5">ESP_USR_LED</text>
<text x="55" y="101.1">BOOT0</text>
<text x="85.7" y="97.7">BOOT0</text>
<text x="125.4" y="100.3">STM_USR_LED</text>
<text x="125.4" y="97.7">PWM</text>
<text x="85.7" y="107.9">HSE_IN</text>
<text x="232.8" y="105.1">UART_RX</text>
<text x="232.8" y="107.7">UART_TX</text>
<text x="83.7" y="110.4">HSE_OUT</text>
<text x="126.1" y="108.2">STM_USR_LED</text>
<text x="42.5" y="123.7">HSE_IN</text>
<text x="68.5" y="123.7">HSE_OUT</text>
<text x="83.4" y="125.7">UART_RX</text>
<text x="83.6" y="123.1">UART_TX</text>
<text x="125.9" y="120.6">SWDIO</text>
<text x="125.9" y="123.1">SWDCLK</text>
<text x="10.3" y="135.9">C</text>
<text x="285.3" y="135.9">C</text>
<text x="10.3" y="185.9">D</text>
<text x="285.3" y="185.9">D</text>
<text x="35" y="199.9">1</text>
<text x="85" y="199.9">2</text>
<text x="135" y="199.9">3</text>
<text x="185" y="199.9">4</text>
<text x="235" y="199.9">5</text>
<text x="285" y="199.9">6</text>
</g>
<g font-size="1.8" fill="#006464">
<text x="36" y="27">VCC</text>
<text x="50.7" y="27.6">U1</text>
<text x="61.7" y="27.3">+3.3V</text>
<text x="117.1" y="28.3">H1</text>
<text x="167" y="28.3">VCC</text>
<text x="211.3" y="28.8">+3.3V</text>
<text x="235.4" y="28.8">+3.3V</text>
<text x="46.4" y="30.1">AMS1117-3.3</text>
<text x="47" y="34.9">VI</text>
<text x="54.1" y="34.9">VO</text>
<text x="72.8" y="30.9">D1</text>
<text x="117.1" y="34.2">H2</text>
<text x="117.6" y="30.9">MountingHole_Pad</text>
<text x="174.2" y="30.9">J1</text>
<text x="197.5" y="30.3">J2</text>
<text x="218.9" y="31.1">J3</text>
<text x="243" y="31.1">J4</text>
<text x="271.7" y="31.1">J5</text>
<text x="40" y="40.3">22u</text>
<text x="40.1" y="37.7">C1</text>
<text x="52.5" y="39.1" transform="rotate(-90 52.5 39.1)">GND</text>
<text x="66.1" y="40.3">22u</text>
<text x="66.2" y="37.7">C2</text>
<text x="71.4" y="36.4">Green</text>
<text x="79.7" y="36.4">R1</text>
<text x="79.8" y="39">1K5</text>
<text x="117.1" y="39.7">H3</text>
<text x="117.6" y="36.7">MountingHole_Pad</text>
<text x="174.6" y="38.2">Conn_01x02</text>
<text x="198" y="40">Conn_01x03</text>
<text x="219.3" y="40.8">Conn_01x03</text>
<text x="243.5" y="40.8">Conn_01x03</text>
<text x="272.2" y="40.8">Conn_01x03</text>
<text x="117.1" y="45.6">H4</text>
<text x="117.6" y="42.3">MountingHole_Pad</text>
<text x="166.9" y="43">GND</text>
<text x="189.3" y="42.5">GND</text>
<text x="210.6" y="43.3">GND</text>
<text x="234.8" y="43.3">GND</text>
<text x="263.5" y="43.3">GND</text>
<text x="35.9" y="49.1">GND</text>
<text x="76.5" y="49.1">GND</text>
<text x="117.6" y="48.1">MountingHole_Pad</text>
<text x="106.2" y="54.5">GND</text>
<text x="212" y="64.6">+3.3V</text>
<text x="224.8" y="70.7">U3</text>
<text x="254.6" y="71.5">SW2</text>
<text x="75.9" y="73.8">+3.3V</text>
<text x="109.3" y="72.8">+3.3VA</text>
<text x="134.6" y="75.3">100 @ 100MHz</text>
<text x="139" y="73.3">FB1</text>
<text x="150.6" y="73.8">+3.3V</text>
<text x="182.7" y="77.3">SW3</text>
<text x="202.2" y="74.5">EN</text>
<text x="215" y="75.6" transform="rotate(-90 215 75.6)">VDD</text>
<text x="218.7" y="77.1">TXD0/IO1</text>
<text x="223.7" y="74.5">IO0</text>
<text x="252.3" y="74">SW_SPST</text>
<text x="54.2" y="82.9">SW1</text>
<text x="80.3" y="83.2">10u</text>
<text x="80.5" y="80.6">C3</text>
<text x="90.6" y="80.6">C4</text>
<text x="90.6" y="83.2">100n</text>
<text x="101.5" y="80.6">C5</text>
<text x="101.5" y="83.2">100n</text>
<text x="121.8" y="83.2">10n</text>
<text x="121.9" y="80.6">C6</text>
<text x="132.6" y="83.2">1u</text>
<text x="132.8" y="80.6">C7</text>
<text x="180.4" y="79.9">SW_SPST</text>
<text x="202.2" y="79.6">SENSOR_VP</text>
<text x="202.2" y="82.2">SENSOR_VN</text>
<text x="218.5" y="82.2">RXD0/IO3</text>
<text x="223.7" y="79.6">IO2</text>
<text x="265.9" y="80.4">R3</text>
<text x="266" y="82.9">10k</text>
<text x="51.9" y="85.5">SW_SPST</text>
<text x="76.3" y="89.8">GND</text>
<text x="117.6" y="88.3">U2</text>
<text x="194" y="86.2">R5</text>
<text x="194.1" y="88.8">10k</text>
<text x="222.7" y="89.8">IO12</text>
<text x="223.7" y="84.7">IO4</text>
<text x="223.7" y="87.2">IO5</text>
<text x="97.5" y="92.6">NRST</text>
<text x="107.8" y="93.6" transform="rotate(-90 107.8 93.6)">VDD</text>
<text x="110.4" y="93.6" transform="rotate(-90 110.4 93.6)">VDD</text>
<text x="112.9" y="94.9" transform="rotate(-90 112.9 94.9)">VDDA</text>
<text x="115.9" y="92.6">PA0</text>
<text x="115.9" y="95.1">PA1</text>
<text x="128.3" y="90">GND</text>
<text x="190.8" y="95.1">GND</text>
<text x="222.7" y="94.9">IO14</text>
<text x="222.7" y="92.3">IO13</text>
<text x="259" y="92.8">D3</text>
<text x="262.7" y="90.3">GND</text>
<text x="62.3" y="96.1">GND</text>
<text x="97.5" y="97.7">BOOT0</text>
<text x="115.9" y="97.7">PA2</text>
<text x="115.9" y="100.2">PA3</text>
<text x="222.7" y="97.4">IO15</text>
<text x="222.7" y="99.9">IO16</text>
<text x="257.3" y="98.4">Yellow</text>
<text x="266.4" y="98.4">R6</text>
<text x="266.5" y="101">1K5</text>
<text x="54" y="105">R2</text>
<text x="54.2" y="107.6">10k</text>
<text x="97.5" y="107.8">PC14</text>
<text x="115.9" y="102.7">PA4</text>
<text x="115.9" y="105.3">PA5</text>
<text x="115.9" y="107.8">PA6</text>
<text x="142.9" y="105.5">D2</text>
<text x="202.2" y="105">SDO/SD0</text>
<text x="202.2" y="107.6">SDI/SD1</text>
<text x="222.7" y="102.5">IO17</text>
<text x="222.7" y="105">IO18</text>
<text x="222.7" y="107.6">IO19</text>
<text x="263.2" y="106.8">GND</text>
<text x="50.4" y="113.2">GND</text>
<text x="97.5" y="110.4">PC15</text>
<text x="115.9" y="110.4">PA7</text>
<text x="115.9" y="112.9">PA8</text>
<text x="142.1" y="111.1">Blue</text>
<text x="149.8" y="111.1">R4</text>
<text x="149.9" y="113.7">1K5</text>
<text x="202.2" y="110.1">SHD/SD2</text>
<text x="202.2" y="112.6">SWP/SD3</text>
<text x="222.7" y="110.1">IO21</text>
<text x="222.7" y="112.6">IO22</text>
<text x="59.1" y="118.7">X1</text>
<text x="97.5" y="115.4">PB0</text>
<text x="97.5" y="118">PB1</text>
<text x="115" y="118">PA10</text>
<text x="115.9" y="115.4">PA9</text>
<text x="146.6" y="119.5">GND</text>
<text x="202.2" y="117.7">SCS/CMD</text>
<text x="202.2" y="115.2">SCK/CLK</text>
<text x="222.7" y="117.7">IO25</text>
<text x="222.7" y="115.2">IO23</text>
<text x="59.2" y="120.8">16MHz</text>
<text x="97.5" y="120.5">PB3</text>
<text x="97.5" y="123.1">PB6</text>
<text x="97.5" y="125.6">PB7</text>
<text x="115" y="120.5">PA13</text>
<text x="115" y="123.1">PA14</text>
<text x="115" y="125.6">PA15</text>
<text x="222.7" y="120.3">IO26</text>
<text x="222.7" y="122.8">IO27</text>
<text x="222.7" y="125.3">IO32</text>
<text x="53.9" y="128.9">10p</text>
<text x="54" y="126.4">C9</text>
<text x="64.9" y="128.6">10p</text>
<text x="65" y="126.1">C8</text>
<text x="107.8" y="127" transform="rotate(-90 107.8 127)">VSS</text>
<text x="110.4" y="127" transform="rotate(-90 110.4 127)">VSS</text>
<text x="111.4" y="130.4">STM32L031G6Ux</text>
<text x="222.7" y="130.4">IO34</text>
<text x="222.7" y="127.9">IO33</text>
<text x="49.9" y="136">GND</text>
<text x="105.2" y="136.3">GND</text>
<text x="215" y="136.9" transform="rotate(-90 215 136.9)">GND</text>
<text x="222.7" y="133">IO35</text>
<text x="218.3" y="139.8">ESP32-WROOM-32</text>
<text x="212.4" y="145.4">GND</text>
</g>
<g font-size="1.8" fill="#a90000">
<text x="45" y="34">3</text>
<text x="57.7" y="34">2</text>
<text x="171.8" y="32.3">1</text>
<text x="171.8" y="34.8">2</text>
<text x="195.2" y="31.7">1</text>
<text x="195.2" y="34.3">2</text>
<text x="216.6" y="32.5">1</text>
<text x="216.6" y="35">2</text>
<text x="240.7" y="32.5">1</text>
<text x="240.7" y="35">2</text>
<text x="269.4" y="32.5">1</text>
<text x="269.4" y="35">2</text>
<text x="51.6" y="41.1" transform="rotate(-90 51.6 41.1)">1</text>
<text x="195.2" y="36.8">3</text>
<text x="216.6" y="37.6">3</text>
<text x="240.7" y="37.6">3</text>
<text x="269.4" y="37.6">3</text>
<text x="214.1" y="70.6" transform="rotate(-90 214.1 70.6)">2</text>
<text x="199.9" y="73.7">3</text>
<text x="227.4" y="73.7">25</text>
<text x="227.4" y="76.2">35</text>
<text x="199.9" y="78.7">4</text>
<text x="199.9" y="81.3">5</text>
<text x="227.4" y="78.7">24</text>
<text x="227.4" y="83.8">26</text>
<text x="227.4" y="81.3">34</text>
<text x="252.2" y="78.7">1</text>
<text x="259.9" y="78.7">2</text>
<text x="106.9" y="88.6" transform="rotate(-90 106.9 88.6)">1</text>
<text x="109.5" y="89.1" transform="rotate(-90 109.5 89.1)">17</text>
<text x="112" y="88.6" transform="rotate(-90 112 88.6)">5</text>
<text x="180.4" y="84.6">1</text>
<text x="188" y="84.6">2</text>
<text x="227.4" y="88.9">14</text>
<text x="227.4" y="86.4">29</text>
<text x="51.8" y="90.2">1</text>
<text x="59.5" y="90.2">2</text>
<text x="95.3" y="91.7">4</text>
<text x="120.7" y="91.7">6</text>
<text x="120.7" y="94.2">7</text>
<text x="227.4" y="94">13</text>
<text x="227.4" y="91.4">16</text>
<text x="94.8" y="96.8">27</text>
<text x="120.2" y="101.8">10</text>
<text x="120.7" y="96.8">8</text>
<text x="120.7" y="99.3">9</text>
<text x="227.4" y="96.5">23</text>
<text x="227.4" y="99.1">27</text>
<text x="227.4" y="101.6">28</text>
<text x="95.3" y="106.9">2</text>
<text x="120.2" y="104.4">11</text>
<text x="120.2" y="106.9">12</text>
<text x="199.4" y="104.1">21</text>
<text x="199.4" y="106.7">22</text>
<text x="227.4" y="104.1">30</text>
<text x="227.4" y="106.7">31</text>
<text x="95.3" y="109.5">3</text>
<text x="120.2" y="109.5">13</text>
<text x="120.2" y="112">18</text>
<text x="199.4" y="109.2">17</text>
<text x="199.4" y="111.8">18</text>
<text x="227.4" y="109.2">33</text>
<text x="227.4" y="111.8">36</text>
<text x="94.8" y="114.5">14</text>
<text x="94.8" y="117.1">15</text>
<text x="94.8" y="119.6">24</text>
<text x="120.2" y="114.5">19</text>
<text x="120.2" y="117.1">20</text>
<text x="120.2" y="119.6">21</text>
<text x="199.4" y="116.8">19</text>
<text x="199.4" y="114.3">20</text>
<text x="227.4" y="116.8">10</text>
<text x="227.4" y="119.4">11</text>
<text x="227.4" y="114.3">37</text>
<text x="94.8" y="122.2">25</text>
<text x="94.8" y="124.7">26</text>
<text x="120.2" y="122.2">22</text>
<text x="120.2" y="124.7">23</text>
<text x="227.4" y="121.9">12</text>
<text x="227.9" y="124.5">8</text>
<text x="106.9" y="129.8" transform="rotate(-90 106.9 129.8)">16</text>
<text x="109.5" y="129.8" transform="rotate(-90 109.5 129.8)">28</text>
<text x="227.9" y="129.5">6</text>
<text x="227.9" y="127">9</text>
<text x="227.9" y="132.1">7</text>
<text x="214.1" y="139.2" transform="rotate(-90 214.1 139.2)">1</text>
</g>
<g font-size="1.8" fill="#0000c2">
<text x="165.6" y="46.6">Terminal connectors, JST 2.5mm pitch.</text>
<text x="35.3" y="53">Min. of 22uF caps. to the Inp. and Outp of the regulator.</text>
<text x="35.3" y="57">Datasheet: DS1117.</text>
<text x="106.2" y="57.6">Mouting holes for M4 Screws.</text>
<text x="38.9" y="141.8">Decapling cap. of 100nF for each VDD pin plus a 10uF cap. near the chip.</text>
<text x="38.9" y="143.8">VDDA pin power filtering with a 10nF and a 1uF capacitors.</text>
<text x="38.9" y="145.9">BOOT0 pin is pulled-down in order to boot from the flash memory.</text>
<text x="38.9" y="147.9">UART protocol is used to sens the data to the ESP32.</text>
<text x="172" y="149.7">EN and IO0 pins are the mode selector (Runnin / Uploading).</text>
<text x="38.9" y="152">STM32L0 Datasheet: DS10668.</text>
<text x="38.9" y="154.1">STM32L0 Application Note: AN4467.</text>
<text x="172" y="151.8">ESP32 is programmed with USB-TTL converter.</text>
<text x="172" y="153.8">The UART protocol is used to receive the data sent from the STM32 MCU.</text>
<text x="38.9" y="156.1">Crystal Application Note: AN2867.</text>
<text x="172" y="157.9">Application Note: ESP32-Hardware-Design-Guidelines.</text>
</g>
<g font-size="1.1" fill="#a90000">
<text x="56" y="122.7">1</text>
<text x="57.9" y="125.4" transform="rotate(-90 57.9 125.4)">2</text>
<text x="57.9" y="121" transform="rotate(-90 57.9 121)">4</text>
<text x="59.8" y="122.7">3</text>
</g>
</svg>
